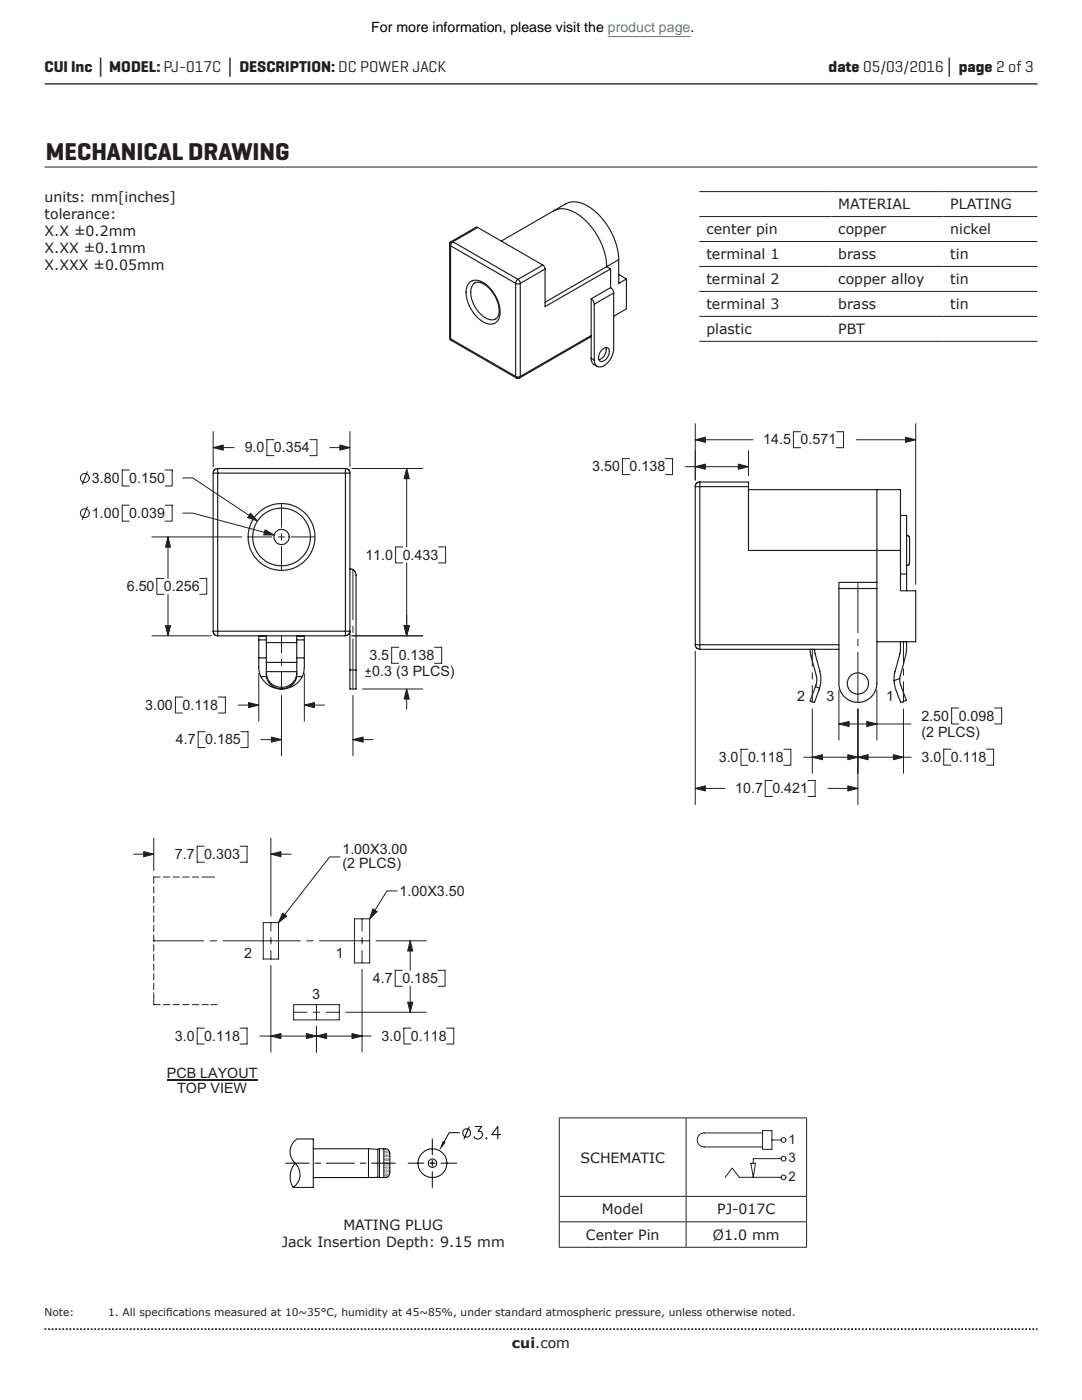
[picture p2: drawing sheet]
<svg xmlns="http://www.w3.org/2000/svg" width="216mm" height="279mm" viewBox="0 0 216 279" stroke-linecap="round" stroke-linejoin="round" font-family="sans-serif">
<path d="M8.9 16.7h198.1" fill="none" stroke="#231f20" stroke-width=".26"/>
<path d="M8.9 265.3h198.1" fill="none" stroke="#231f20" stroke-width=".35" stroke-dasharray=".4 .4 .4 .4 .4 .4" stroke-dashoffset=".7" stroke-linecap="butt"/>
<g fill="none" stroke="#231f20" stroke-width=".24">
<path d="M89.9 49.1l-.2-.3v18.6M89.9 49.1v18.5l13 7.5M89.9 49.1l13 7.4M90 48.2l-.2 .3-.1 .3M90 48.2h.4M90.4 48.2l-.3 .3-.2 .6M90.4 48.2l13 7.5M93.6 56.5a2.37 2.37 0 0 1 3.3 .2 6.7 6.7 0 0 1 2.6 7 2.08 2.08 0 0 1-3.3 .4 7 7 0 0 1-3-6.8zM94.5 56.6a1.72 1.72 0 0 1 2.4 .3 6.2 6.2 0 0 1 2.5 6.2 1.67 1.67 0 0 1-2.6 .3 6.1 6.1 0 0 1-2.7-6.1zM95.3 45.4h-.3l-5 2.8M95.3 45.4l-4.9 2.8M95.3 45.4l13 7.5"/>
<path d="M102.9 56.5l.5 .2 .4-.2M102.9 56.5v18.6M103.4 55.7l-.3 .3-.2 .5M103.4 55.7l.2 .3 .2 .5M103.8 56.5v18.6M108.3 52.9l.3 .3 .2 .5M108.3 52.9l-4.9 2.8M108.8 53.7l-5 2.8M110.5 42.1a4.8 4.8 0 0 1 5.1 .9 13.9 13.9 0 0 1 5.4 10.2M110.5 42.1l2.4-1.4a4.8 4.8 0 0 1 5.1 .9 13.8 13.8 0 0 1 5.5 10.2l-2.5 1.4M110.5 42.1l-10.5 6M118 59.6v11.9"/>
<path d="M121 53.2l-12.2 7.1M121 53.2l.8 .5M121.8 57.4l-3.8 2.2 .4 .5 .2 .6M121.8 57.4l.5 .5 .2 .6M121.8 53.7l-13 7.5v-7.5M121.8 53.7v3.7M122.5 58.5v11.1a3.8 3.8 0 0 1-2.9 3.6 1.15 1.15 0 0 1-1-1.3M122.5 58.5l-3.9 2.2M123.5 51.8v4.8l1.5-.9M123.5 54.8l1.5 .9M125 55.7v5.9l-2.5 1.5M89.7 67.4l.3 .5"/>
<path d="M89.7 67.4l.3 .5 13 7.5M102.9 75.1l.1 .3M102.9 75.1l.3 .1 .6-.1M103 75.4h.7M103.8 75.1l-.1 .3M118 71.5l.2 1 1 .6M118 67.2l-14.3 8.2M118 67l-14.2 8.1M118 71.5l.6 .4M118.6 60.7v11.2M120.2 69.7a.75 .75 0 0 1 1-.3 .75 .75 0 0 1 .4 1 1.92 1.92 0 0 1-1.7 1.7 1.33 1.33 0 0 1 0-2zM120.9 69.4a2.15 2.15 0 0 1-1.4 2.4"/>
<path d="M43.4 93.5l-.7 .3-.2 .6M68.9 93.5v.9h-26.4v31.6h26.4v.9h-25.5M68.9 93.5l.7 .3 .2 .6M68.9 93.5h-25.5v33.4M139.6 96.2l-.6 .2-.3 .7M139.6 96.2v33.4h27.8M139.6 96.2h9.8v13.7h30.3M149.4 97.1h-10.7v31.6M149.4 97.7h30.3v12.2M175 97.7l-.1 39.1-.3 1.2-.7 1-.9 .7-1.1 .4h-1.4l-1.4-.6-1.1-1-.6-1.4v-19.6M69.8 113.5l.5 .1 .4 .3 .3 .9v22.7h-1.2v-43.1h-.9v31.6h.9l-.2 .6-.7 .3M167.4 117.5h7.6"/>
<path d="M175 116.2h-7.6v1.3M179.7 109.9v8h3v10.2h-7.7M179.7 102.9h1.2v15M179.7 114.6h1.2M180.9 106.8l.5 .2 .1 .4v4.9l-.2 .4-.4 .2M42.5 126l.2 .5 .7 .4M51.6 126.9v.8M51.6 131.3h1.6M51.6 127.7h1.6M51.6 126.9h1.6M51.6 126.9h.1M52 135h1.2"/>
<path d="M53.2 126.9v1.3h6M53.2 134.3a3 3 0 0 0 3 2.9 3 3 0 0 0 3-2.9M53.2 134h6M53.2 132.2h6M59.2 135h1.1M59.2 126.9v7.7a3 3 0 0 1-3 2.9 3 3 0 0 1-3-2.9v-6.4M59.2 131.3h1.5M59.2 127.7h1.5M59.2 126.9h1.5M60.7 126.9v6.2a4.6 4.6 0 0 1-4.5 4.4 4.6 4.6 0 0 1-4.6-4.4v-5.4M69.8 133.7h1.2M138.7 128.7l.2 .6 .7 .3"/>
<path d="M138.7 128.7h28.7M161.6 129.6l.2 1.3M161.8 130.9l1.2 4.3v.8l-.3 1M162.5 129.6l1.1 4.4M162.7 137l.8 .3-1 2.9-.8-.3zM163.6 134l.2 1.7-.3 1.6M178.4 135.8l1.1-.4 .1 .9 1.3 3.5-1.2 .4-1.1-3zM179.7 128.1v1.9l-1.2 4.3-.1 1.5M180.9 128.1l-.1 2.5-1.3 4.8"/>
<circle cx="56.2" cy="107.2" r="5.8"/>
<circle cx="56.2" cy="107.2" r="1.51"/>
<circle cx="56.2" cy="107.2" r="6.7"/>
<circle cx="171.2" cy="136.4" r="2.12"/>
</g>
<g fill="none" stroke="#231f20" stroke-width=".2">
<path d="M26.7 170.5h4M30.7 167.3v6.4M30.7 177v1.2M30.7 178.9v1.3M32 175h-1.3v1.3M32.6 175h1.3M34.5 175h1.3M36.5 175h1.2M38.4 175h1.3M40.3 175h2.5M40.8 168.9h-1.5v3.2h1.5M47.9 168.9h1.4v3.2h-1.4"/>
<path d="M54.1 167.3v15.5M54.1 170.5h4M30.7 187.8h10M30.7 198.1v2.4h1.3M30.7 180.8v1.3M30.7 182.7v1.3M30.7 184.7v1.2M30.7 186.6v1.3M30.7 188.5v1.3M30.7 190.4v1.3M30.7 192.4v1.2M30.7 194.3v1.3"/>
<path d="M30.7 196.2v1.3M41.9 187.8h1.3M44.5 187.8h15.4M52.5 184.1h3.1v7.3h-3.1zM54.1 184.1v1.7M54.1 187.1v1.3M54.1 189.7v1.7M54.1 192.7v17.3M61.2 187.8h1.3M63.8 187.8h10M70.7 183.4h3.1v8.8h-3.1zM72.2 183.4v2.4"/>
<path d="M72.2 187.1v1.3M72.2 189.7v2.5M72.2 193.5v16.5M75 187.8h10.1M80.3 193.6h-1.4v3.2h1.4M81.9 187.8v5.8M81.9 196.8v5.2M87.4 193.6h1.4v3.2h-1.4M32.6 200.5h1.3M34.5 200.5h1.3M36.5 200.5h1.2M38.4 200.5h1.3"/>
<path d="M40.3 200.5h1.3M40.8 205.2h-1.5v3.2h1.5M42.1 200.5h1.2M47.9 205.2h1.4v3.2h-1.4M51.8 206.8h22.3M58.6 200.5h9.1v3h-9.1zM58.6 202h2.6M62.5 202h1.3M63.1 200.5v3M63.1 204.8v5.2M65.1 202h2.6M69 202h16.1"/>
<path d="M82 205.2h-1.4v3.2h1.4M89.1 205.2h1.4v3.2h-1.4"/>
</g>
<path d="M63.1 206.8l2.1-.5v1z" fill="#231f20"/>
<path d="M63.1 206.8l2.1-.5v1z" fill="none" stroke="#231f20" stroke-width=".2"/>
<path d="M70.2 206.3l2 .5-2 .5z" fill="#231f20"/>
<path d="M70.2 206.3l2 .5-2 .5z" fill="none" stroke="#231f20" stroke-width=".2"/>
<path d="M54.1 170.5l2-.5v1z" fill="#231f20"/>
<path d="M54.1 170.5l2-.5v1z" fill="none" stroke="#231f20" stroke-width=".2"/>
<path d="M28.7 170l2 .5-2 .5z" fill="#231f20"/>
<path d="M28.7 170l2 .5-2 .5z" fill="none" stroke="#231f20" stroke-width=".2"/>
<path d="M61.1 206.3l2 .5-2 .5z" fill="#231f20"/>
<path d="M61.1 206.3l2 .5-2 .5z" fill="none" stroke="#231f20" stroke-width=".2"/>
<path d="M54.1 206.8l2-.5v1z" fill="#231f20"/>
<path d="M54.1 206.8l2-.5v1z" fill="none" stroke="#231f20" stroke-width=".2"/>
<path d="M81.9 187.8l.5 2h-1.1z" fill="#231f20"/>
<path d="M81.9 187.8l.5 2h-1.1z" fill="none" stroke="#231f20" stroke-width=".2"/>
<path d="M81.3 200h1.1l-.5 2z" fill="#231f20"/>
<g fill="none" stroke="#231f20" stroke-width=".2">
<path d="M171.2 116.2v10.1M138.7 130v30.6M161.6 129.6h.9M162.1 129.6v3.4M162.1 134.3v1.2M162.1 136.8v3.4M171.2 127.6v1.3M171.2 130.1v10.1M179.7 128.1h1.2M180.3 128.1v4.1M180.3 133.5v1.3M180.3 136.1v4.1"/>
<path d="M138.7 157.3h5.9M149.3 149.5h-1.4v3.2h1.4M154.1 155.8h-1.4v3.2h1.4M156.4 149.5h1.4v3.2h-1.4M161.2 155.8h1.4v3.2h-1.4M162.1 141.5v12.8M165.2 157.3h6M171.2 141.5v19.1M180.3 141.5v12.8M181.8 151.1h-21.4M189.7 149.5h-1.4v3.2h1.4M196.8 149.5h1.5v3.2h-1.5"/>
<path d="M81.3 200h1.1l-.5 2z"/>
</g>
<path d="M162.1 151.1l2-.5v1z" fill="#231f20"/>
<path d="M162.1 151.1l2-.5v1z" fill="none" stroke="#231f20" stroke-width=".2"/>
<path d="M169.2 150.6l2 .5-2 .5z" fill="#231f20"/>
<path d="M169.2 150.6l2 .5-2 .5z" fill="none" stroke="#231f20" stroke-width=".2"/>
<path d="M169.2 156.8l2 .5-2 .6z" fill="#231f20"/>
<path d="M169.2 156.8l2 .5-2 .6z" fill="none" stroke="#231f20" stroke-width=".2"/>
<path d="M138.7 157.3l2-.5v1.1z" fill="#231f20"/>
<path d="M138.7 157.3l2-.5v1.1z" fill="none" stroke="#231f20" stroke-width=".2"/>
<path d="M171.2 151.1l2-.5v1z" fill="#231f20"/>
<path d="M171.2 151.1l2-.5v1z" fill="none" stroke="#231f20" stroke-width=".2"/>
<path d="M178.3 150.6l2 .5-2 .5z" fill="#231f20"/>
<g fill="none" stroke="#231f20" stroke-width=".2">
<path d="M30.3 107.2h17.9M32.7 115.4h-1.4v3.2h1.4M33.5 107.2v8.2M33.5 118.6v8.3M39.8 115.4h1.5v3.2h-1.5M49.5 107.2h4.7M55.5 107.2h1.3M56.2 100.5v4.7M56.2 106.5v1.3M56.2 109.1v4.7M58.1 107.2h4.7M70.4 113.7v10"/>
<path d="M30.3 126.9h11.9M56.2 126.9v3.4M56.2 131.6v1.2M56.2 134.1v3.4M56.2 138.8v12M70.4 125v1.2M70.4 127.5v10M70.4 138.8v12M41 146h-1.5v3.2h1.5M48.1 146h1.4v3.2h-1.4M52 147.6h4.2M70.4 147.6h4.1"/>
<path d="M178.3 150.6l2 .5-2 .5z"/>
</g>
<path d="M33 124.9h1l-.5 2z" fill="#231f20"/>
<path d="M33 124.9h1l-.5 2z" fill="none" stroke="#231f20" stroke-width=".2"/>
<path d="M33.5 107.2l.5 2h-1z" fill="#231f20"/>
<path d="M33.5 107.2l.5 2h-1z" fill="none" stroke="#231f20" stroke-width=".2"/>
<path d="M54.2 147.1l2 .5-2 .5z" fill="#231f20"/>
<path d="M54.2 147.1l2 .5-2 .5z" fill="none" stroke="#231f20" stroke-width=".2"/>
<path d="M70.4 147.6l2.1-.5v1z" fill="#231f20"/>
<g fill="none" stroke="#231f20" stroke-width=".2">
<path d="M125.6 91.5h-1.4v3.2h1.4M132.8 91.5h1.4v3.2h-1.4M136.7 93.1h12.6M138.7 87.8h11.5M138.7 84.6v11.2M149.3 89.9v5M159.8 86.2h-1.5v3.1h1.5M166.9 86.2h1.4v3.1h-1.4M170.9 87.8h11.8M182.7 84.6v32M167.4 137.7v10M175 137.7v10"/>
<path d="M70.4 147.6l2.1-.5v1zM167.4 144.5h14.4M191.3 141.3h-1.4v3.2h1.4M198.4 141.3h1.5v3.2h-1.5"/>
</g>
<path d="M180.7 87.3l2 .5-2 .5z" fill="#231f20"/>
<path d="M180.7 87.3l2 .5-2 .5z" fill="none" stroke="#231f20" stroke-width=".2"/>
<path d="M138.7 87.8l2-.5v1z" fill="#231f20"/>
<path d="M138.7 87.8l2-.5v1z" fill="none" stroke="#231f20" stroke-width=".2"/>
<path d="M138.7 93.1l2-.5v1.1z" fill="#231f20"/>
<path d="M138.7 93.1l2-.5v1.1z" fill="none" stroke="#231f20" stroke-width=".2"/>
<path d="M147.3 92.6l2 .5-2 .6z" fill="#231f20"/>
<path d="M147.3 92.6l2 .5-2 .6z" fill="none" stroke="#231f20" stroke-width=".2"/>
<path d="M167.4 144.5l2-.5v1z" fill="#231f20"/>
<path d="M167.4 144.5l2-.5v1z" fill="none" stroke="#231f20" stroke-width=".2"/>
<path d="M173 144l2 .5-2 .5z" fill="#231f20"/>
<path d="M173 144l2 .5-2 .5zM67.8 171h-2l-10.2 13.1M79.2 177.8h-2l-3.4 5.6" fill="none" stroke="#231f20" stroke-width=".2"/>
<path d="M33.3 215.6h18.1" fill="none" stroke="#231f20" stroke-width=".21"/>
<path d="M56.4 182.2l.8 .6-1.6 1.3z" fill="#231f20"/>
<path d="M56.4 182.2l.8 .6-1.6 1.3z" fill="none" stroke="#231f20" stroke-width=".2"/>
<path d="M74.4 181.4l.9 .5-1.5 1.5z" fill="#231f20"/>
<g fill="none" stroke="#231f20" stroke-width=".2">
<path d="M17.4 94.1l-1 2.6M25.8 93.8h-1.4v3.2h1.4M32.9 93.8h1.5v3.2h-1.5M36.5 95.4h2l12.9 8.6M42.5 86.1v7M42.5 89.3h4.2M54.7 87.7h-1.4v3.2h1.4M61.8 87.7h1.4v3.2h-1.4M65.8 89.3h4M69.8 86.1v7M70.2 93.5h14.2M81.1 93.5v15.6"/>
<path d="M17.4 101.1l-1 2.6M25.8 100.8h-1.4v3.2h1.4M32.9 100.8h1.5v3.2h-1.5M36.5 102.4h2l16.2 4.4M80.4 109.1h-1.5v3.2h1.5M81.1 112.3v14.6M87.5 109.1h1.4v3.2h-1.4M36.4 139.1h-1.4v3.2h1.4M43.6 139.1h1.4v3.2h-1.4M51.6 134.4v9.5M60.7 134.4v9.5M70.2 126.9h14.2"/>
<path d="M72.3 137.5h12.1M72.9 135h1.1M72.9 134h1.1M73.4 133.4v1.1M79.6 129.2h-1.4v3.2h1.4M81.1 137.5v4.1M86.7 129.2h1.4v3.2h-1.4M47.5 140.7h4.1M60.7 140.7h4.1M74.4 181.4l.9 .5-1.5 1.5z"/>
<circle cx="16.9" cy="95.4" r=".89"/>
<circle cx="16.9" cy="102.4" r=".89"/>
</g>
<path d="M42.5 89.3l2-.5v1z" fill="#231f20"/>
<path d="M42.5 89.3l2-.5v1z" fill="none" stroke="#231f20" stroke-width=".2"/>
<path d="M81.1 137.5l.6 2h-1.1z" fill="#231f20"/>
<path d="M81.1 137.5l.6 2h-1.1z" fill="none" stroke="#231f20" stroke-width=".2"/>
<path d="M80.6 124.9h1.1l-.6 2z" fill="#231f20"/>
<path d="M80.6 124.9h1.1l-.6 2z" fill="none" stroke="#231f20" stroke-width=".2"/>
<path d="M81.1 93.5l.6 2h-1.1z" fill="#231f20"/>
<path d="M81.1 93.5l.6 2h-1.1z" fill="none" stroke="#231f20" stroke-width=".2"/>
<path d="M60.7 140.7l2-.5v1z" fill="#231f20"/>
<path d="M60.7 140.7l2-.5v1z" fill="none" stroke="#231f20" stroke-width=".2"/>
<path d="M52.9 105.7l1.8 1.1h-2.1z" fill="#231f20"/>
<path d="M52.9 105.7l1.8 1.1h-2.1z" fill="none" stroke="#231f20" stroke-width=".2"/>
<path d="M80.6 124.9h1.1l-.6 2z" fill="#231f20"/>
<path d="M80.6 124.9h1.1l-.6 2z" fill="none" stroke="#231f20" stroke-width=".2"/>
<path d="M67.8 88.8l2 .5-2 .5z" fill="#231f20"/>
<path d="M67.8 88.8l2 .5-2 .5z" fill="none" stroke="#231f20" stroke-width=".2"/>
<path d="M49.6 140.2l2 .5-2 .5z" fill="#231f20"/>
<path d="M49.6 140.2l2 .5-2 .5z" fill="none" stroke="#231f20" stroke-width=".2"/>
<path d="M50 102.4l1.4 1.6-2-.7z" fill="#231f20"/>
<g fill="none" stroke="#231f20" stroke-width=".2">
<path d="M8.9 33.3h198.1M139.5 38.2h67.5M139.5 43.2h67.5M139.5 48.2h67.5M139.5 53.2h67.5M139.5 58.2h67.5M139.5 63.1h67.5M139.5 68.1h67.5M50 102.4l1.4 1.6-2-.7zM111.5 223.1h49.5M111.5 238.8h49.5M111.6 223.2v15.5"/>
<path d="M111.6 238.8v5M136.9 223.2v15.5M136.9 238.8v5M144.7 235l1.4-1.9 1.4 1.9h8.4M149.8 232.2h1l-.5 2.8zM152.2 225.6h1.8v3.8h-1.8zM152.2 226.1h-11.7a1.4 1.4 0 0 0-1.4 1.4 1.4 1.4 0 0 0 1.4 1.4h11.7M154 227.5h1.9M155.9 231.2h-5.6v1M160.9 223.2v15.5M160.9 238.8v5M111.5 243.8h49.5"/>
<path d="M111.5 248.9h49.5M111.6 243.9v4.9M136.9 243.9v4.9M160.9 243.9v4.9"/>
<circle cx="156.3" cy="231.2" r=".47"/>
<circle cx="156.4" cy="227.5" r=".46"/>
<circle cx="156.4" cy="235" r=".46"/>
</g>
<path d="M91.7 226.1h-2.1l-.9 1.7" fill="none" stroke="#040503" stroke-width=".2"/>
<path d="M88.4 227.7l.5 .3-1.2 1.6z" fill="#040503"/>
<g fill="none" stroke="#040503" stroke-width=".2">
<path d="M57 232.1h4.7M58.9 232.1a3 3 0 0 1-.4 4.9 4.2 4.2 0 0 1 .4-4.9zM58.9 232.1a3.1 3.1 0 0 1 .4-4.8h3.2v9.7h-4M62.5 229.3h11M62.5 235h11M62.8 232.1h1.2M65.1 232.1h5.6M71.9 232.1h1.1M73.5 235h2.2M73.5 229.3h2.2M73.5 229.3v5.7M74.1 232.1h4.8"/>
<path d="M75.4 229.4v5.6M75.7 229.3h1.2a.9 .9 0 0 1 .9 .8v3.7a1 1 0 0 1-.9 1.2h-1.2M75.7 229.3v5.7M76.6 229.3v5.7M76.7 229.7v.1M76.7 230.3v.1M76.7 230.8v.1M76.7 231.3v.1M76.7 231.9v.1M76.7 232.4v.1M76.7 233h.1M76.7 233.5v.1"/>
<path d="M76.7 234.1h.1M76.7 234.6v.1M76.8 229.5v.1M76.8 230v.1M76.8 230.5v.1M76.8 231.1v.1M76.8 231.6v.1M76.8 232.1v.1M76.8 232.7v.1M76.8 233.2v.1M76.8 233.8v.1M76.8 234.3v.1"/>
<path d="M76.8 234.8v.1M77 229.7v.1M77 230.3v.1M77 230.8v.1M77 231.3v.1M77 231.9v.1M77 232.4v.1M77 233h.1M77 233.5v.1M77 234.1h.1M77 234.6v.1M77.1 229.5v.1"/>
<path d="M77.1 230v.1M77.1 230.5v.1M77.1 231.1v.1M77.1 231.6v.1M77.1 232.1v.1M77.1 232.7v.1M77.1 233.2v.1M77.1 233.8v.1M77.1 234.3v.1M77.1 234.8v.1M77.2 229.7v.1M77.2 230.3v.1"/>
<path d="M77.2 230.8v.1M77.2 231.3v.1M77.2 231.9v.1M77.2 232.4v.1M77.2 233h.1M77.2 233.5v.1M77.2 234.1h.1M77.2 234.6v.1M77.4 229.5v.1M77.4 230v.1M77.4 230.5v.1M77.4 231.1v.1"/>
<path d="M77.4 231.6v.1M77.4 232.1v.1M77.4 232.7v.1M77.4 233.2v.1M77.4 233.8v.1M77.4 234.3v.1M77.4 234.8v.1M77.5 229.7v.1M77.5 230.3v.1M77.5 230.8v.1M77.5 231.3v.1M77.5 231.9v.1"/>
<path d="M77.5 232.4v.1M77.5 233h.1M77.5 233.5v.1M77.5 234.1h.1M77.5 234.6v.1M77.6 230v.1M77.6 230.5v.1M77.6 231.1v.1M77.6 231.6v.1M77.6 232.1v.1M77.6 232.7v.1M77.6 233.2v.1"/>
<path d="M77.6 233.8v.1M77.6 234.3v.1M77.8 234.1h.1M81.4 232.1h3.2M85.7 232.1h1.1M86.3 227.3v3.2M86.3 231.6v1.1M86.3 233.9v3.1M88 232.1h3.1M93.6 224.9l-1 2.4M94.8 224.8h1.3l-.7 1a.8 .8 0 0 1 .9 .9 .8 .8 0 0 1-1.1 .6l-.5-.2-.1-.3M97.1 227.1l-.2 .1 .2 .1 .1-.1"/>
<path d="M99.9 226.4h-1.8l1.2-1.6v2.5"/>
<circle cx="86.3" cy="232.2" r=".84"/>
<circle cx="86.3" cy="232.1" r="2.89"/>
<circle cx="93.1" cy="226.1" r=".83"/>
</g>
<path d="M121.3 7.3h16.5" fill="none" stroke="#4582a4" stroke-width=".2"/>
<text font-size="4.9" fill="#231f20" x="9.1" y="31.9">MECHANICAL DRAWING</text>
<g font-size="3.2" fill="#231f20">
<text x="8.9" y="14.3">CUI Inc │ MODEL: PJ-017C │ DESCRIPTION: DC POWER JACK</text>
<text x="165.3" y="14.3">date 05/03/2016│ page 2 of 3</text>
</g>
<text font-size="2.8" x="74.1" y="6.4">For more information, please visit the product page.</text>
<g font-size="2.8" fill="#231f20">
<text x="8.9" y="40.3">units: mm[inches]</text>
<text x="167.3" y="41.8">MATERIAL</text>
<text x="189.6" y="41.8">PLATING</text>
<text x="8.9" y="43.7">tolerance:</text>
<text x="8.9" y="47.1">X.X ±0.2mm</text>
<text x="141" y="46.8">center pin</text>
<text x="167.3" y="46.8">copper</text>
<text x="189.6" y="46.8">nickel</text>
<text x="8.9" y="50.5">X.XX ±0.1mm</text>
<text x="8.9" y="53.9">X.XXX ±0.05mm</text>
<text x="141" y="51.8">terminal 1</text>
<text x="167.3" y="51.8">brass</text>
<text x="189.6" y="51.8">tin</text>
<text x="141" y="56.7">terminal 2</text>
<text x="167.3" y="56.7">copper alloy</text>
<text x="189.6" y="56.7">tin</text>
<text x="141" y="61.7">terminal 3</text>
<text x="167.3" y="61.7">brass</text>
<text x="189.6" y="61.7">tin</text>
<text x="141" y="66.7">plastic</text>
<text x="167.3" y="66.7">PBT</text>
<text x="152.3" y="88.7">14.5</text>
<text x="159.8" y="88.7">0.571</text>
<text x="48.8" y="90.3">9.0</text>
<text x="54.7" y="90.3">0.354</text>
<text x="118.2" y="94.1">3.50</text>
<text x="125.6" y="94.1">0.138</text>
<text x="18.3" y="96.3">3.80 0.150</text>
<text x="18.3" y="103.4">1.00 0.039</text>
<text x="72.9" y="111.7">11.0 0.433</text>
<text x="25.3" y="118">6.50 0.256</text>
<text x="73.7" y="131.7">3.5 0.138</text>
<text x="74.3" y="134.9">0.3 (3 PLCS)</text>
<text x="29" y="141.7">3.00</text>
<text x="36.4" y="141.7">0.118</text>
<text x="159.1" y="140">2</text>
<text x="164.9" y="140">3</text>
<text x="176.9" y="140">1</text>
<text x="183.9" y="143.8">2.50</text>
<text x="191.3" y="143.8">0.098</text>
<text x="35.1" y="148.6">4.7</text>
<text x="40.9" y="148.6">0.185</text>
<text x="183.9" y="147">(2 PLCS)</text>
<text x="143.4" y="152.1">3.0 0.118</text>
<text x="183.9" y="152.1">3.0 0.118</text>
<text x="146.7" y="158.3">10.7</text>
<text x="154.1" y="158.3">0.421</text>
<text x="34.9" y="171.4">7.7</text>
<text x="40.8" y="171.4">0.303</text>
<text x="68.3" y="170.4">1.00X3.00</text>
<text x="68.3" y="173.2">(2 PLCS)</text>
<text x="79.7" y="178.9">1.00X3.50</text>
<text x="48.7" y="191.2">2</text>
<text x="67" y="191.2">1</text>
<text x="74.4" y="196.2">4.7 0.185</text>
<text x="62.3" y="199.5">3</text>
<text x="34.9" y="207.7">3.0</text>
<text x="40.8" y="207.7">0.118</text>
<text x="76.1" y="207.7">3.0 0.118</text>
<text x="33.3" y="215.2">PCB LAYOUT</text>
<text x="35.4" y="218">TOP VIEW</text>
<text x="115.8" y="232">SCHEMATIC</text>
<text x="68.5" y="245.4">MATING PLUG</text>
<text x="120.1" y="242.4">Model</text>
<text x="143.1" y="242.4">PJ-017C</text>
<text x="56.2" y="248.8">Jack Insertion Depth: 9.15 mm</text>
<text x="116.9" y="247.5">Center Pin</text>
<text x="142.3" y="247.5">Ø1.0 mm</text>
<text x="102.2" y="269">cui.com</text>
</g>
<g font-size="2.7" fill="#231f20">
<text x="157.3" y="232">3</text>
<text x="157.3" y="228.3">1</text>
<text x="157.3" y="235.7">2</text>
</g>
<g font-size="2.1" fill="#231f20">
<text x="8.9" y="262.7">Note:</text>
<text x="21.6" y="262.7">1. All specif</text>
<text x="33.2" y="262.7">ications measured at 10~35°C, humidity at 45~85%, under standard atmospheric pressure, unless otherwise noted.</text>
</g>
</svg>
